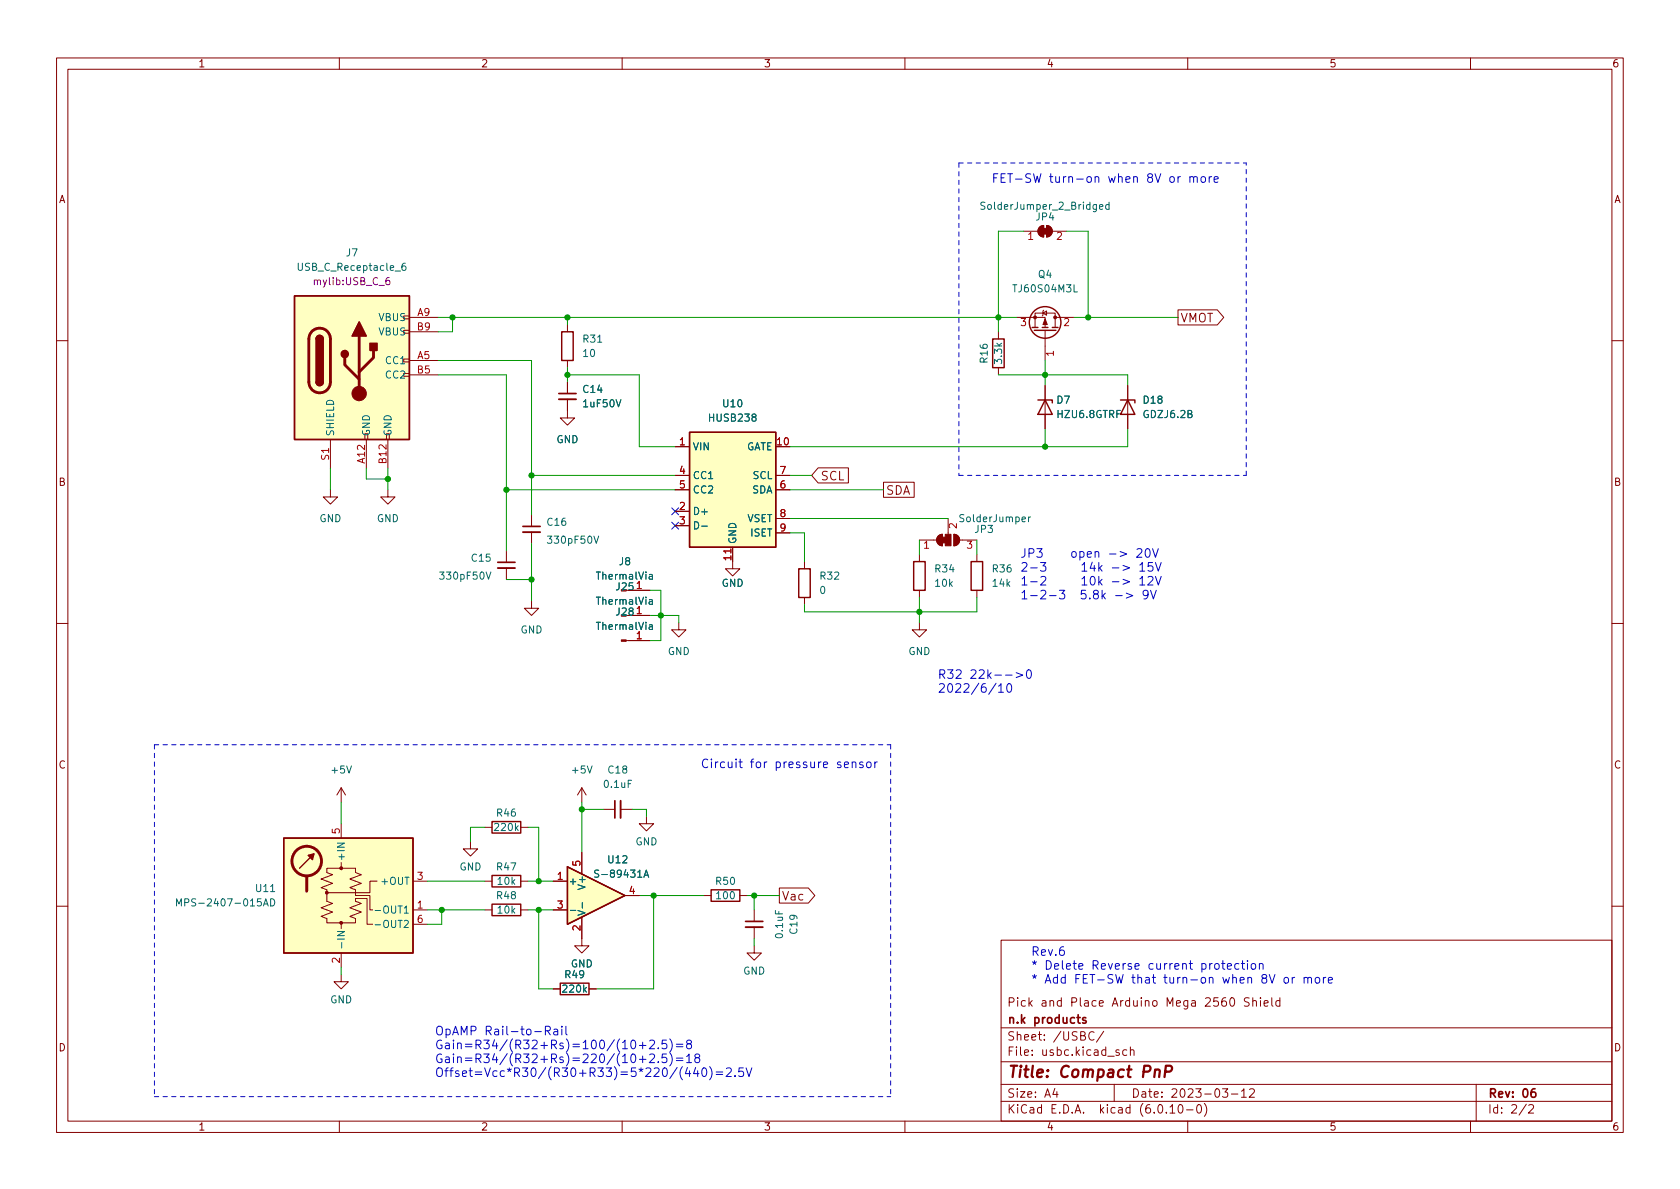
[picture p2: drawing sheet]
<svg xmlns="http://www.w3.org/2000/svg" width="297mm" height="210mm" viewBox="0 0 297 210" stroke-linecap="round" stroke-linejoin="round" font-family="sans-serif">
<g fill="none" stroke="#840000" stroke-width=".18">
<path d="M10 10.2h277v190.1h-277zM12 12.2h273v186.1h-273zM60 10.2v2M110 10.2v2M160 10.2v2M210 10.2v2M260 10.2v2M185 39.9a1.02 1.02 0 0 1 1.1 1 1.02 1.02 0 0 1-1.1 1zM71.4 58.4h1v.5h-1zM71.4 55.9h1v.5h-1zM72.4 56.1h5.1M72.4 58.7h5.1"/>
<path d="M100.3 57.4v1.3M176.5 58.7v1.2M179.7 56.1h5.1v1.8M181 40.9h2.5M183 57.9v-2.5h3.6v2.5M183.8 40.2l.7-.3v2a1.02 1.02 0 0 1-.9-.6 1.02 1.02 0 0 1 .2-1.1zM184.4 55.4l.6-.4v.7zM184.5 54.9l-.1 .1v.7l-.1 .2M184.8 58.4v5.3M186.1 40.9h2.5M186.6 56.1h3.3M208.3 54.8h6.9l1.2 1.3-1.2 1.4h-6.9z"/>
<path d="M10 60.2h2M58.4 77.7v5.1M64.8 77.7v5.1M68.6 77.7v5.1M71.4 63.5h1v.5h-1zM72.4 63.7h5.1M72.4 66.3h5.1M100.3 70.6v3.3h1.3l-1.3 1.3-1.2-1.3h1.2M100.3 63.7v1.3M100.3 67.6v2M119.4 79h2.5M176.5 65v1.3"/>
<path d="M184.8 68.2v7.6M199.4 68.2v7.6M285 60.2h2M58.4 86.6v1.3h1.3l-1.3 1.2-1.3-1.2h1.3M68.6 86.6v1.3h1.2l-1.2 1.2-1.3-1.2h1.3M89.5 97.4v2M94 91.1v2M94 94.1v2M119.4 90.4h2.5M119.4 93h2.5M119.4 84.1h2.5M119.4 86.6h2.5"/>
<path d="M129.5 96.8v3.8h1.3l-1.3 1.2-1.2-1.2h1.2M137.2 84.1h2.5M137.2 86.6h2.5M137.2 91.7h2.5M137.2 94.2h2.5M142.2 99.3v1.3M144.7 82.7h5.3v2.7h-5.3l-1.2-1.3zM156.2 85.3h5.4v2.6h-5.4zM162.6 98v1.3M162.6 95.5h3M165.9 94.8l.7-.3v2a1.02 1.02 0 0 1-.9-.6 1.02 1.02 0 0 1 .2-1.1zM167.6 91.7v2.8"/>
<path d="M168.7 94.5a1.02 1.02 0 0 1 1 1 1.02 1.02 0 0 1-1 1zM169.7 95.5h3M172.7 98v1.3M10 110.2h2M89.5 100.5v2M94 106.3v1.3h1.2l-1.2 1.2-1.3-1.2h1.3M110.7 113.3h4.2M111.1 108.8h3.8M111.1 104.4h3.8M120 110.1v1.3h1.3l-1.3 1.2-1.3-1.2h1.3M142.2 105.7v1.2M162.6 110.1v1.3h1.2l-1.2 1.2-1.3-1.2h1.3"/>
<path d="M162.6 104.4v1.3M172.7 104.4v1.3M285 110.2h2M60.3 139.3v2.6M60.3 139.3l-.7 1.3M60.3 139.3l.8 1.3M102.9 139.3l-.8 1.3M102.9 139.3v2.6M102.9 139.3l.7 1.3M60.3 145.7v2.5M60.3 152.5v1M66.7 155.8h-1.3v2.1h-7.6"/>
<path d="M73 155.8h2.6M83.2 148.8v1.3h1.3l-1.3 1.3-1.3-1.3h1.3M85.7 155.8h1.3M85.7 146.3h1.3M92.1 155.8h1.2M92.1 146.3h1.2M97.8 155.8h2.5M102.9 150.7v3.9M106.7 143.1h2M109.7 143.1h2.1M110.5 158.4h2.5M114.3 144.4v1.3h1.3l-1.3 1.2-1.3-1.2h1.3"/>
<path d="M124.5 158.4h1.2M130.8 158.4h1.3M137.8 157h5.1l1.2 1.4-1.2 1.3h-5.1zM10 160.2h2M60.3 172.3v1.3h1.3l-1.3 1.3-1.2-1.3h1.2M60.3 163.2v1M60.3 168.5v2.6M65.9 160.9h-.5v-2.5h-2.5v-1.1l-1.1-.3 2.1-.8-2.1-.8 2.1-.7-1-.4v-.8h-5.1v.8l1 .4-2 .7 2 .8-2 .8 1 .3v2.1l1 .4-2 .7 2 .8-2 .7 1 .4v.8h5.1v-.8l-1.1-.4 2.1-.7-2.1-.8 2.1-.7-1-.4v-.5h2v4.5h1M73 160.9h2.6M73 163.4h2.6M85.7 160.9h1.3M92.1 160.9h1.2"/>
<path d="M97.8 160.9h2.5M97.8 174.9h1.3M102.9 162.2v5.1h1.2l-1.2 1.2-1.3-1.2h1.3M104.1 174.9h1.3M133.3 167.3v1.2h1.3l-1.3 1.3-1.2-1.3h1.2M133.3 160.9v2M133.3 164v2M177 166.3h108v32h-108zM217.6 176.6l.2-.2a.81 .81 0 0 1 .6 .7 .81 .81 0 0 1-.3 .8h-.2a.81 .81 0 0 1-.3-1.3zM220.9 176.5l-.6-.1-.2 .2v.4l.6 .3 .2 .3-.3 .3h-.6M221.5 177.1l.2-.2 .4 .1v.9M221.5 176.4v1.5"/>
<path d="M222.9 176.4v.2M222.9 176.9v1M223.5 177.4l.7-.1-.1-.3-.4-.1-.2 .2 .1 .8h.5M224.9 176.4v1.3l.2 .2M226.3 177l-.4-.1-.3 .3v.4l.1 .3h.6M226.3 176.4v1.5M285 160.2h2M60 198.3v2M110 198.3v2M160 198.3v2M177 194.8h108M177 191.8h108"/>
<path d="M177 187.8h108M177 181.8h108M186.5 192.5l-.4 1h1M186.9 193v1M193.4 182.6a.6 .6 0 0 0-.7 0 .6 .6 0 0 0-.2 .7 .56 .56 0 0 0 .3 .6 .56 .56 0 0 0 .6-.1M195.1 182.4l-1.2 1.9M197 191.8v3M197.9 185.7l-.4-.1-.2 .2 .1 .3 .5 .1v.4h-.6M199.2 185.7l-.4-.1-.3 .3v.4l.1 .3h.6M199.9 185.8l.2-.2 .3 .1 .1 .9M199.9 185.1v1.5M206.9 195.8l.4-.5v1.5"/>
<path d="M206.9 196.8h.8M208.5 195.4l.1-.1a.81 .81 0 0 1 .6 .7 .81 .81 0 0 1-.3 .8h-.1a.81 .81 0 0 1-.6-.6 .81 .81 0 0 1 .3-.8zM209.8 196.3h1.1M210 198.3v2M211.8 195.4l.1-.1a.81 .81 0 0 1 .6 .7 .81 .81 0 0 1-.3 .8h-.1a.81 .81 0 0 1-.6-.6 .81 .81 0 0 1 .3-.8zM212.9 195.1a1.72 1.72 0 0 1 0 2.3M216.1 192.5h1l-.5 .6 .4 .1v.7l-.2 .1h-.4l-.3-.1M217.7 193.5h1.2M219.5 193l.4-.5v1.5M219.5 194h.9M220.9 192.7l.6-.2 .2 .2 .1 .3-.9 1h.9M260 198.3v2"/>
<path d="M261 191.8v6.5M269.9 195.3l-1.3 1.9M270.3 195.5l.6-.2 .2 .2 .1 .3-1 1h1"/>
</g>
<path d="M98.8 69.6h3.1M88 99.4h3.1M92.5 93.1h3M108.7 141.6v3M131.8 162.9h3.1M192 180l-.4-.1-.2 .2 .1 .3 .5 .1v.4h-.6M271.4 192.5a.59 .59 0 0 0-.7 .7v.5l.1 .3h.5l.2-.1 .1-.5-.2-.2-.4-.1-.3 .3" fill="none" stroke="#840000" stroke-width=".3"/>
<path d="M204.2 189.3a.49 .49 0 0 1 .9 .1l-.2 1.1M206 189.5h.8a.55 .55 0 0 0 .4-.5 .55 .55 0 0 0-.3-.5h-.8l-.2 2" fill="none" stroke="#840000" stroke-width=".4"/>
<g fill="none" stroke="#840000" stroke-width=".25">
<path d="M52.1 52.3h20.3v25.4h-20.3zM55.9 59.9a.64 .64 0 0 1 .6-.6 .64 .64 0 0 1 .6 .6M99.3 58.7h2v5h-2zM175.5 59.9h2v5.1h-2zM182.5 57.9h1M182.9 58.4h3.8M184.3 57.9h1M186.1 57.9h1M55.9 67.6a.64 .64 0 0 0 .6 .6 .64 .64 0 0 0 .6-.6M121.9 76.4h15.3v20.4h-15.3zM183.5 70.7h2.6v.5M184.8 70.7l1.3 2.6h-2.6z"/>
<path d="M198.1 70.7h2.6v.5M199.4 70.7l1.3 2.6h-2.6zM161.5 99.3h2.1v5.1h-2.1zM171.7 99.3h2v5.1h-2zM141.2 100.6h2.1v5.1h-2.1zM50.2 148.2h22.8v20.3h-22.8zM55.5 151l-2.5 2.5M87 159.9h5.1v2h-5.1zM87 154.8h5.1v2h-5.1zM87 145.3h5.1v2h-5.1zM100.3 153.3l10.2 5.1-10.2 5zM125.7 157.3h5.1v2.1h-5.1z"/>
<path d="M99.1 173.9h5v2h-5z"/>
<circle cx="184.8" cy="57" r="2.79"/>
</g>
<path d="M98.8 70.6h3.1M92.5 94.1h3M88 100.5h3.1M109.7 141.6v3M131.8 164h3.1" fill="none" stroke="#840000" stroke-width=".33"/>
<g fill="none" stroke="#006464" stroke-width=".18">
<path d="M174.1 35.8l-.4-.1-.2 .2v.3l.5 .3 .1 .3-.2 .2h-.5M194.4 36.6l.6-.1-.1-.3h-.3l-.2 .2 .1 .6h.4M196.1 36.2h-.4l-.2 .2 .1 .6h.5M196.1 35.7v1.3M71.7 46.5l-.4 .1a.86 .86 0 0 0 0 1.2l.4-.1 .1-.4-.3-.3-.3 .1-.1 .2M124.1 93h.9M181.9 91.4v.9M182.2 91.4l-.3 .3M114.8 106.1h.5l.1 .8M114.8 101.6h.5l.1 .8M114.8 110.5h.5l.1 .8M115.4 106.3l-.5 .1-.1 .2 .1 .3 .5-.1"/>
<path d="M115.4 101.9h-.5l-.1 .2 .1 .3h.5M115.4 110.8h-.5l-.1 .2 .1 .3h.5M47.8 158.9a.64 .64 0 0 1 .8 .7 .64 .64 0 0 1-.8 .6zM103 159.6v1M105.9 153.9h-.5l-.3 .2 .2 .3 .5 .2v.4l-.2 .1h-.5M113.8 155.1l.5-1.2 .4 1.2M114 154.8h.6M31.2 160.2v-1.3l.4 .9 .5-.9v1.3M59.6 164.7h1.3l-1.3 .8h1.3M66.3 161h1M66.3 163.5h1M100.8 161h1"/>
</g>
<g fill="#840000" stroke="#840000" stroke-width=".18">
<path d="M109.9 113.2h.8v.2h-.8z"/>
<path d="M184.8 56.4l.4 1h-.8z"/>
<path d="M184.3 40.4h1v1h-1z"/>
<path d="M183.8 40.2l.7-.3v2a1.02 1.02 0 0 1-.9-.6 1.02 1.02 0 0 1 .2-1.1z"/>
<path d="M185 39.9a1.02 1.02 0 0 1 1.1 1 1.02 1.02 0 0 1-1.1 1z"/>
<path d="M166.6 95h.5v1h-.5z"/>
<path d="M165.9 94.8l.7-.3v2a1.02 1.02 0 0 1-.9-.6 1.02 1.02 0 0 1 .2-1.1z"/>
<path d="M167.1 94.5h1v2h-1z"/>
<path d="M168.7 94.5a1.02 1.02 0 0 1 1 1 1.02 1.02 0 0 1-1 1z"/>
<circle cx="57.8" cy="157.9" r=".25"/>
<circle cx="60.3" cy="163.2" r=".25"/>
<circle cx="60.3" cy="153.5" r=".25"/>
<circle cx="63.5" cy="69.6" r="1.27"/>
<circle cx="183" cy="56.1" r=".25"/>
<circle cx="186.6" cy="56.1" r=".25"/>
</g>
<g fill="#ffffc2" stroke="#ffffc2" stroke-width=".18">
<path d="M50.2 148.2h22.8v20.3h-22.8z"/>
<path d="M100.3 153.3l10.2 5.1-10.2 5z"/>
<path d="M121.9 76.4h15.3v20.4h-15.3z"/>
<path d="M52.1 52.3h20.3v25.4h-20.3z"/>
</g>
<g fill="none" stroke="#840000" stroke-width=".51">
<path d="M55.2 58.6a1.91 1.91 0 0 1 2-.4 1.91 1.91 0 0 1 1.2 1.7v7.7a1.91 1.91 0 0 1-1.9 1.9 1.91 1.91 0 0 1-1.9-1.9v-7.8l.2-.7zM63.5 59.4v10.2M61 63.2v1.3l2.5 2.6M66 62v1.2l-2.5 2.6M54.2 155.1v2.5"/>
<circle cx="54.2" cy="152.3" r="2.62"/>
</g>
<g fill="#840000" stroke="#840000" stroke-width=".25">
<path d="M54.5 151.3l1-.3-.3 1z"/>
<path d="M55.9 67.6h1.2a.64 .64 0 0 1-.6 .6 .64 .64 0 0 1-.6-.6z"/>
<path d="M55.9 59.9h1.2v7.7h-1.2z"/>
<path d="M56.1 59.5a.64 .64 0 0 1 .7-.1 .64 .64 0 0 1 .3 .5h-1.2z"/>
<path d="M63.5 56.9l1.3 2.5h-2.6z"/>
<path d="M65.4 60.7h1.3v1.3h-1.3z"/>
<circle cx="61" cy="62.6" r=".63"/>
</g>
<path d="M68.8 49.1h-.3a.85 .85 0 0 0 0 1.3l.4-.2v-.4l-.2-.2h-.4l-.1 .2" fill="none" stroke="#840084" stroke-width=".18"/>
<g fill="none" stroke="#0000c2" stroke-width=".18">
<path d="M208.3 31.2v1M208.7 31.2l-.3 .1-.1 .2M210.4 31.4l.2-.2 .4 .1v.9M210.4 31.2v1M211 31.4l.3-.2 .3 .1 .1 .9M212.5 31.3l.4-.1 .2 .3v.5l-.2 .2h-.4l-.2-.2v-.5zM213.8 31.2v1M214.2 31.2l-.3 .1-.1 .2M214.7 31.7l.7-.1-.1-.3-.4-.1-.2 .2v.8h.6M184 99.5h.9l-.5 .6 .4 .1v.7l-.2 .1h-.4l-.2-.1M198.1 97.5l1.1 .5-1.1 .4M198.6 100l1.1 .4-1.1 .5"/>
<path d="M201 97.2l.6-.2 .2 .2 .1 .3-.9 1h.9M201.5 99.9l.5-.4v1.5M202.6 97.2l.2-.2a.83 .83 0 0 1 .6 .7 .83 .83 0 0 1-.3 .8h-.1a.82 .82 0 0 1-.4-1.3zM203.8 97l.5 1.5 .5-1.5M203.8 99.5h-.7l-.1 .7 .2-.1h.5l.2 .2-.1 .6-.2 .1-.6-.1M204.3 99.5l.5 1.5 .5-1.5M177.8 119.4h1.1M179.7 118.9l1.1 .5-1.1 .4M181.6 118.6l.2-.2a.83 .83 0 0 1 .6 .7 .83 .83 0 0 1-.3 .8l-.1 .1a.82 .82 0 0 1-.4-1.4zM184 102.1l.6-.2 .2 .2 .1 .3-.9 1.1h.9M196.7 100.4h1.1M196.7 102.9h1.1"/>
<path d="M197.3 105.3h1.1M198.6 102.4l1.1 .5-1.1 .4M199.1 104.9l1.2 .4-1.2 .5M201.5 102.4l.5-.5v1.6M201.5 101h.9M201.5 103.5h.9M203 102.1l.6-.2 .2 .2 .1 .3-1 1.1h1M203 105l-.3 .3h-.4l-.2-.3 .2-.5 .4-.1 .2 .1a1.01 1.01 0 0 1-.3 1.4h-.3M203.4 104.4l.5 1.5 .5-1.5M204.3 101.9l.5 1.6 .5-1.6M149.3 135.2l.7-.1v-.3l-.5-.1-.2 .3 .1 .7h.6M150.7 134.9l.2-.2 .4 .1v1"/>
<path d="M150.7 134.7v1.1M152.6 134.8l-.4-.1-.2 .3 .1 .2 .5 .1v.4h-.6M153.3 134.9l.2-.2 .4 .2 .1 .6-.1 .2-.4 .1-.2-.2zM154.7 134.7v1.1M155.1 134.7l-.3 .1-.1 .2M176.1 120.8l-1.3 2M176.6 121.3l.4-.4v1.5M176.6 122.4h.8M178.2 121l.2-.1a.83 .83 0 0 1 .6 .6 .83 .83 0 0 1-.3 .8l-.2 .1a.83 .83 0 0 1-.6-.6 .83 .83 0 0 1 .3-.8zM216 170.4h.6M216.2 169.9v1.3l.4 .2M217 170.9l.7-.2v-.2l-.5-.1-.2 .2 .1 .7h.6"/>
<path d="M219 170.5l-.4-.1-.3 .3v.4l.2 .2h.5M219.5 170.4h.6M219.7 169.9v1.3l.4 .2M220.6 169.9v.1M220.6 170.4v1M221.3 170.5l.2-.1 .4 .1 .1 .6-.1 .2-.4 .1-.2-.1zM222.7 170.5l.2-.1 .4 .1v.9M222.7 170.4v1M224.4 172.3l.5 1.6 .5-1.6M227.1 173l.2-.2 .5 .2v.6l-.1 .2-.4 .1-.2-.2zM228.5 172.8v1.1M228.9 172.8l-.3 .1-.1 .2"/>
<path d="M230.6 173l.2-.2 .4 .1v1M230.6 172.8v1.1M231.2 173.1l.3-.3 .3 .1 .1 1M232.7 172.9l.3-.1 .3 .3v.5l-.3 .3-.3-.1-.2-.2v-.5zM234 172.8v1.1M234.4 172.8l-.3 .1-.1 .2M234.9 173.3l.7-.1-.1-.3-.4-.1-.2 .3v.7h.6M96.4 182.3l.8-.1 .1-.2-.1-.4-.2-.1h-.6v1.5M96.8 182.3l.5 .7M98 182.1h.5l.1 .9M98.6 182.3l-.5 .1a.3 .3 0 0 0-.2 .3 .3 .3 0 0 0 .2 .3l.5-.1M99.3 181.5v.1"/>
<path d="M99.3 182v1M100.1 181.5v1.3l.2 .2M113.1 184.9h1.1M113.1 187.3h1.1M113.6 184.3v1.2M114.9 184.1l.5-.2 .3 .2v.3l-.9 1.1h.9M114.9 186.5l.5-.1 .3 .1v.3l-.9 1.1h.9M116.4 185.3v.2M116.4 187.8v.1M117.8 183.9h-.7l-.1 .8 .3-.2 .5 .1 .1 .2-.1 .5-.2 .2-.6-.2M117.8 186.4h-.7l-.1 .7 .3-.1h.5l.1 .3-.1 .5-.2 .1-.6-.1M118.4 183.7a1.75 1.75 0 0 1 0 2.3"/>
<path d="M118.4 186.2a1.75 1.75 0 0 1 0 2.3M119.6 184.7h1.1M119.6 185.1h1.1M119.6 187.1h1.1M119.6 187.5h1.1M121.4 186.8l.4-.4v1.5M121.4 187.9h.9M121.5 188.8l-.3 1.1h.9M121.7 184.6l-.3-.3 .1-.2 .2-.2 .4 .1 .2 .2-.1 .2-.7 .3-.1 .2 .1 .4 .2 .2 .4-.1 .2-.2v-.3l-.3-.3M121.9 189.3v1.1M123 188.8l-.4 1.1h1M123.1 187l-.3-.3 .1-.2 .2-.1 .5 .1 .1 .2-.1 .2-.6 .2-.2 .2v.3l.3 .3h.3l.3-.3-.1-.4-.2-.2"/>
<path d="M123.4 189.3v1.1M124.2 189l.2-.2a.83 .83 0 0 1 .6 .7 .83 .83 0 0 1-.3 .8l-.1 .1a.82 .82 0 0 1-.4-1.4zM125.5 188.6a1.75 1.75 0 0 1 0 2.3M126.6 189.6h1.2M126.6 190h1.2M128.4 189l.6-.2 .2 .2 .1 .3-.9 1.1h.9M130 190.2v.2M131.4 188.8h-.7l-.1 .8 .2-.2 .5 .1 .2 .2-.1 .5-.2 .2-.6-.2M131.9 188.8l.5 1.6 .5-1.6"/>
</g>
<path d="M169.5 28.8v55.3M169.5 28.8h50.8M169.5 84.1h50.8M220.3 84.1v-55.3M27.3 131.7h130.2M27.3 131.7v62.2M157.5 131.7v62.2M27.3 193.9h130.2" fill="none" stroke="#0000c2" stroke-width=".18" stroke-dasharray=".8 .8"/>
<g fill="none" stroke="#009600" stroke-width=".18">
<path d="M77.5 56.1h102.2M80 56.1v2.6h-2.5M100.3 56.1v1.3M181 40.9h-4.5v17.8M188.6 40.9h3.8v15.2M189.9 56.1h18.4M77.5 63.7h16.5v27.4M77.5 66.3h12v31.1M100.3 66.3h12.7v12.7h6.4M100.3 65v2.6M176.5 66.3h22.9v1.9M184.8 63.7v4.5"/>
<path d="M184.8 75.8v3.2M199.4 75.8v3.2h-59.7M58.4 82.8v3.8M64.8 82.8v1.9h3.8M68.6 82.8v3.8M89.5 86.6h29.9M94 96.1v10.2M94 84.1h25.4M139.7 86.6h16.5M139.7 91.7h27.9M139.7 94.2h2.5v5.1M139.7 84.1h3.8"/>
<path d="M162.6 95.5v2.5M172.7 95.5v2.5M89.5 102.5h4.5M114.9 104.4h1.9v8.9h-1.9M114.9 108.8h5.1v1.3M162.6 105.7v4.4M172.7 105.7v2.5h-30.5v-1.3M60.3 141.9v3.8M75.6 155.8h10.1M85.7 146.3h-2.5v2.5M93.3 155.8h4.5M93.3 146.3h1.9v9.5"/>
<path d="M102.9 141.9v8.8M102.9 143.1h3.8M111.8 143.1h2.5v1.3M113 158.4h11.5M115.6 158.4v16.5h-10.2M132.1 158.4h5.7M133.3 158.4v2.5M60.3 171.1v1.2M75.6 160.9h10.1M78.1 160.9v2.5h-2.5M93.3 160.9h4.5M95.2 160.9v14h2.6"/>
<path d="M133.3 166v1.3"/>
</g>
<path d="M118.8 89.8l1.2 1.2M118.8 92.3l1.2 1.3M120 89.8l-1.2 1.2M120 92.3l-1.2 1.3" fill="none" stroke="#000084" stroke-width=".18"/>
<g fill="#009600" stroke="#009600" stroke-width=".18">
<circle cx="102.9" cy="143.1" r=".46"/>
<circle cx="94" cy="102.5" r=".46"/>
<circle cx="94" cy="84.1" r=".46"/>
<circle cx="89.5" cy="86.6" r=".46"/>
<circle cx="68.6" cy="84.7" r=".46"/>
<circle cx="116.8" cy="108.8" r=".46"/>
<circle cx="100.3" cy="56.1" r=".46"/>
<circle cx="100.3" cy="66.3" r=".46"/>
<circle cx="80" cy="56.1" r=".46"/>
<circle cx="184.8" cy="79" r=".46"/>
<circle cx="184.8" cy="66.3" r=".46"/>
<circle cx="176.5" cy="56.1" r=".46"/>
<circle cx="192.4" cy="56.1" r=".46"/>
<circle cx="162.6" cy="108.2" r=".46"/>
<circle cx="133.3" cy="158.4" r=".46"/>
<circle cx="115.6" cy="158.4" r=".46"/>
<circle cx="78.1" cy="160.9" r=".46"/>
<circle cx="95.2" cy="160.9" r=".46"/>
<circle cx="95.2" cy="155.8" r=".46"/>
</g>
<text font-size="2.8" fill="#840000" x="178" y="190.6">Title: Compact PnP</text>
<g font-size="2.1" fill="#0000c2">
<text x="175.3" y="32.3">FET-SW turn-on when 8V or more</text>
<text x="180.3" y="98.6">JP3</text>
<text x="180.3" y="101.1">2-3</text>
<text x="186.4" y="98.6">open -&gt; 20V</text>
<text x="186.4" y="101.1">14k -&gt; 15V</text>
<text x="180.3" y="103.5">1-2</text>
<text x="180.3" y="106">1-2-3 5.8k -&gt; 9V</text>
<text x="186.4" y="103.5">10k -&gt; 12V</text>
<text x="165.7" y="120">R32 22k--&gt;0</text>
<text x="165.7" y="122.5">2022/6/10</text>
<text x="123.8" y="135.8">Circuit for pressure sensor</text>
<text x="182.2" y="169">Rev.6</text>
<text x="182.2" y="171.5">* Delete Reverse current protection</text>
<text x="182.2" y="173.9">* Add FET-SW that turn-on when 8V or more</text>
<text x="76.8" y="183.1">OpAMP Rail-to-Rail</text>
<text x="76.8" y="185.5">Gain=R34/(R32+Rs)=100/(10+2.5)=8</text>
<text x="76.8" y="188">Gain=R34/(R32+Rs)=220/(10+2.5)=18</text>
<text x="76.8" y="190.4">Offset=Vcc*R30/(R30+R33)=5*220/(440)=2.5V</text>
</g>
<g font-size="2.1" fill="#840000">
<text x="208.7" y="57">VMOT</text>
<text x="145" y="84.9">SCL</text>
<text x="156.6" y="87.5">SDA</text>
<text x="138.2" y="159.2">Vac</text>
<text x="178" y="178">Pick and Place Arduino Mega 2560 Shield</text>
<text x="178" y="184">Sheet: /USBC/</text>
<text x="178" y="181">n.k products</text>
<text x="178" y="186.7">File: usbc.kicad_sch</text>
<text x="178" y="196.9">KiCad E.D.A. kicad (6.0.10-0)</text>
<text x="178" y="194.1">Size: A4</text>
<text x="200" y="194.1">Date: 2023-03-12</text>
<text x="263" y="194.1">Rev: 06</text>
<text x="263" y="196.9">Id: 2/2</text>
</g>
<g font-size="1.8" fill="#840000">
<text x="35" y="11.9">1</text>
<text x="85" y="11.9">2</text>
<text x="135" y="11.9">3</text>
<text x="185" y="11.9">4</text>
<text x="235" y="11.9">5</text>
<text x="285" y="11.9">6</text>
<text x="10.3" y="35.9">A</text>
<text x="285.3" y="35.9">A</text>
<text x="10.3" y="85.9">B</text>
<text x="285.3" y="85.9">B</text>
<text x="10.3" y="135.9">C</text>
<text x="285.3" y="135.9">C</text>
<text x="10.3" y="185.9">D</text>
<text x="285.3" y="185.9">D</text>
<text x="35" y="199.9">1</text>
<text x="85" y="199.9">2</text>
<text x="135" y="199.9">3</text>
<text x="185" y="199.9">4</text>
<text x="235" y="199.9">5</text>
<text x="285" y="199.9">6</text>
</g>
<g font-size="1.8" fill="#006464">
<text x="174" y="37.1">SolderJumper_2_Bridged</text>
<text x="183.2" y="39">JP4</text>
<text x="53.1" y="47.9">USB_C_Receptacle_6</text>
<text x="61.2" y="45.3">J7</text>
<text x="179.4" y="51.7">TJ60S04M3L</text>
<text x="183.6" y="49.1">Q4</text>
<text x="67" y="56.8">VBUS</text>
<text x="67" y="59.3">VBUS</text>
<text x="68.3" y="64.4">CC1</text>
<text x="103.2" y="60.6">R31</text>
<text x="103.2" y="63.1">10</text>
<text x="174.6" y="64.1" transform="rotate(-90 174.6 64.1)">R16</text>
<text x="177.2" y="64.2" transform="rotate(-90 177.2 64.2)">3.3k</text>
<text x="68.3" y="66.9">CC2</text>
<text x="103.2" y="69.5">C14</text>
<text x="186.9" y="71.4">D7</text>
<text x="202.2" y="71.4">D18</text>
<text x="59.1" y="77.2" transform="rotate(-90 59.1 77.2)">SHIELD</text>
<text x="65.4" y="77.2" transform="rotate(-90 65.4 77.2)">GND</text>
<text x="69.2" y="77.2" transform="rotate(-90 69.2 77.2)">GND</text>
<text x="103.3" y="72">1uF50V</text>
<text x="125.6" y="74.5">HUSB238</text>
<text x="127.9" y="72">U10</text>
<text x="187.1" y="73.9">HZU6.8GTRF</text>
<text x="202.3" y="73.9">GDZJ6.2B</text>
<text x="98.4" y="78.4">GND</text>
<text x="122.4" y="79.6">VIN</text>
<text x="131.7" y="79.6">GATE</text>
<text x="122.4" y="84.7">CC1</text>
<text x="122.4" y="87.2">CC2</text>
<text x="132.9" y="87.2">SDA</text>
<text x="133.1" y="84.7">SCL</text>
<text x="56.5" y="92.3">GND</text>
<text x="66.6" y="92.3">GND</text>
<text x="96.8" y="93">C16</text>
<text x="122.4" y="91.1">D+</text>
<text x="122.4" y="93.6">D-</text>
<text x="132" y="92.3">VSET</text>
<text x="132.7" y="94.9">ISET</text>
<text x="169.9" y="92.3">SolderJumper</text>
<text x="172.4" y="94.2">JP3</text>
<text x="83.4" y="99.3">C15</text>
<text x="97.2" y="96.1">330pF50V</text>
<text x="109.5" y="99.9">J8</text>
<text x="130.2" y="96.3" transform="rotate(-90 130.2 96.3)">GND</text>
<text x="165.4" y="101.2">R34</text>
<text x="175.6" y="101.2">R36</text>
<text x="78.1" y="102.5">330pF50V</text>
<text x="105.7" y="106.9">ThermalVia</text>
<text x="105.7" y="102.5">ThermalVia</text>
<text x="109" y="104.4">J25</text>
<text x="127.6" y="103.8">GND</text>
<text x="145" y="105">0</text>
<text x="145.1" y="102.5">R32</text>
<text x="165.4" y="103.8">10k</text>
<text x="175.6" y="103.8">14k</text>
<text x="92" y="112">GND</text>
<text x="105.7" y="111.4">ThermalVia</text>
<text x="109" y="108.8">J28</text>
<text x="118" y="115.8">GND</text>
<text x="160.6" y="115.8">GND</text>
<text x="58.7" y="136.8">+5V</text>
<text x="101.3" y="136.8">+5V</text>
<text x="107.6" y="136.8">C18</text>
<text x="106.9" y="139.3">0.1uF</text>
<text x="87.6" y="146.9">220k</text>
<text x="87.9" y="144.4">R46</text>
<text x="112.3" y="149.5">GND</text>
<text x="61" y="151.5" transform="rotate(-90 61 151.5)">+IN</text>
<text x="81.2" y="153.9">GND</text>
<text x="87.9" y="153.9">R47</text>
<text x="105.9" y="155.2">S-89431A</text>
<text x="107.6" y="152.6">U12</text>
<text x="32.6" y="160.3">MPS-2407-015AD</text>
<text x="45.3" y="157.7">U11</text>
<text x="67.2" y="161.5">-OUT1</text>
<text x="67.8" y="156.5">+OUT</text>
<text x="87.9" y="159">R48</text>
<text x="88.1" y="161.5">10k</text>
<text x="88.1" y="156.5">10k</text>
<text x="100.5" y="156.5">+</text>
<text x="103.5" y="156.9" transform="rotate(-90 103.5 156.9)">V+</text>
<text x="126.6" y="156.5">R50</text>
<text x="126.8" y="159">100</text>
<text x="67.2" y="164.1">-OUT2</text>
<text x="103.5" y="162" transform="rotate(-90 103.5 162)">V-</text>
<text x="138.4" y="165.8" transform="rotate(-90 138.4 165.8)">0.1uF</text>
<text x="141" y="165.1" transform="rotate(-90 141 165.1)">C19</text>
<text x="61" y="168" transform="rotate(-90 61 168)">-IN</text>
<text x="100" y="173">R49</text>
<text x="100.9" y="171.1">GND</text>
<text x="131.4" y="172.3">GND</text>
<text x="58.4" y="177.4">GND</text>
<text x="99.6" y="175.5">220k</text>
</g>
<g font-size="1.8" fill="#a90000">
<text x="181.8" y="42.4">1</text>
<text x="186.8" y="42.4">2</text>
<text x="73.8" y="55.9">A9</text>
<text x="73.8" y="58.4">B9</text>
<text x="180.5" y="57.7">3</text>
<text x="188.1" y="57.7">2</text>
<text x="73.8" y="63.5">A5</text>
<text x="186.3" y="63" transform="rotate(-90 186.3 63)">1</text>
<text x="73.8" y="66">B5</text>
<text x="58.2" y="81.3" transform="rotate(-90 58.2 81.3)">S1</text>
<text x="64.5" y="81.9" transform="rotate(-90 64.5 81.9)">A12</text>
<text x="68.3" y="81.9" transform="rotate(-90 68.3 81.9)">B12</text>
<text x="120.2" y="78.7">1</text>
<text x="120.2" y="83.8">4</text>
<text x="137.4" y="78.7">10</text>
<text x="137.9" y="83.8">7</text>
<text x="120.2" y="86.4">5</text>
<text x="137.9" y="86.4">6</text>
<text x="120.2" y="90.2">2</text>
<text x="120.2" y="92.7">3</text>
<text x="137.9" y="91.4">8</text>
<text x="137.9" y="94">9</text>
<text x="169.2" y="93.5" transform="rotate(-90 169.2 93.5)">2</text>
<text x="129.3" y="99" transform="rotate(-90 129.3 99)">11</text>
<text x="163.3" y="97">1</text>
<text x="171" y="97">3</text>
<text x="112.5" y="104.1">1</text>
<text x="112.5" y="108.6">1</text>
<text x="112.5" y="113">1</text>
<text x="60.1" y="147.4" transform="rotate(-90 60.1 147.4)">5</text>
<text x="73.8" y="155.6">3</text>
<text x="98.6" y="155.6">1</text>
<text x="102.6" y="153.1" transform="rotate(-90 102.6 153.1)">5</text>
<text x="73.8" y="160.6">1</text>
<text x="98.6" y="160.6">3</text>
<text x="111.3" y="158.1">4</text>
<text x="73.8" y="163.2">6</text>
<text x="102.6" y="164.6" transform="rotate(-90 102.6 164.6)">2</text>
<text x="60.1" y="170.3" transform="rotate(-90 60.1 170.3)">2</text>
</g>
<text font-size="1.8" fill="#840084" x="55.6" y="50.4">mylib:USB_C_6</text>
</svg>
